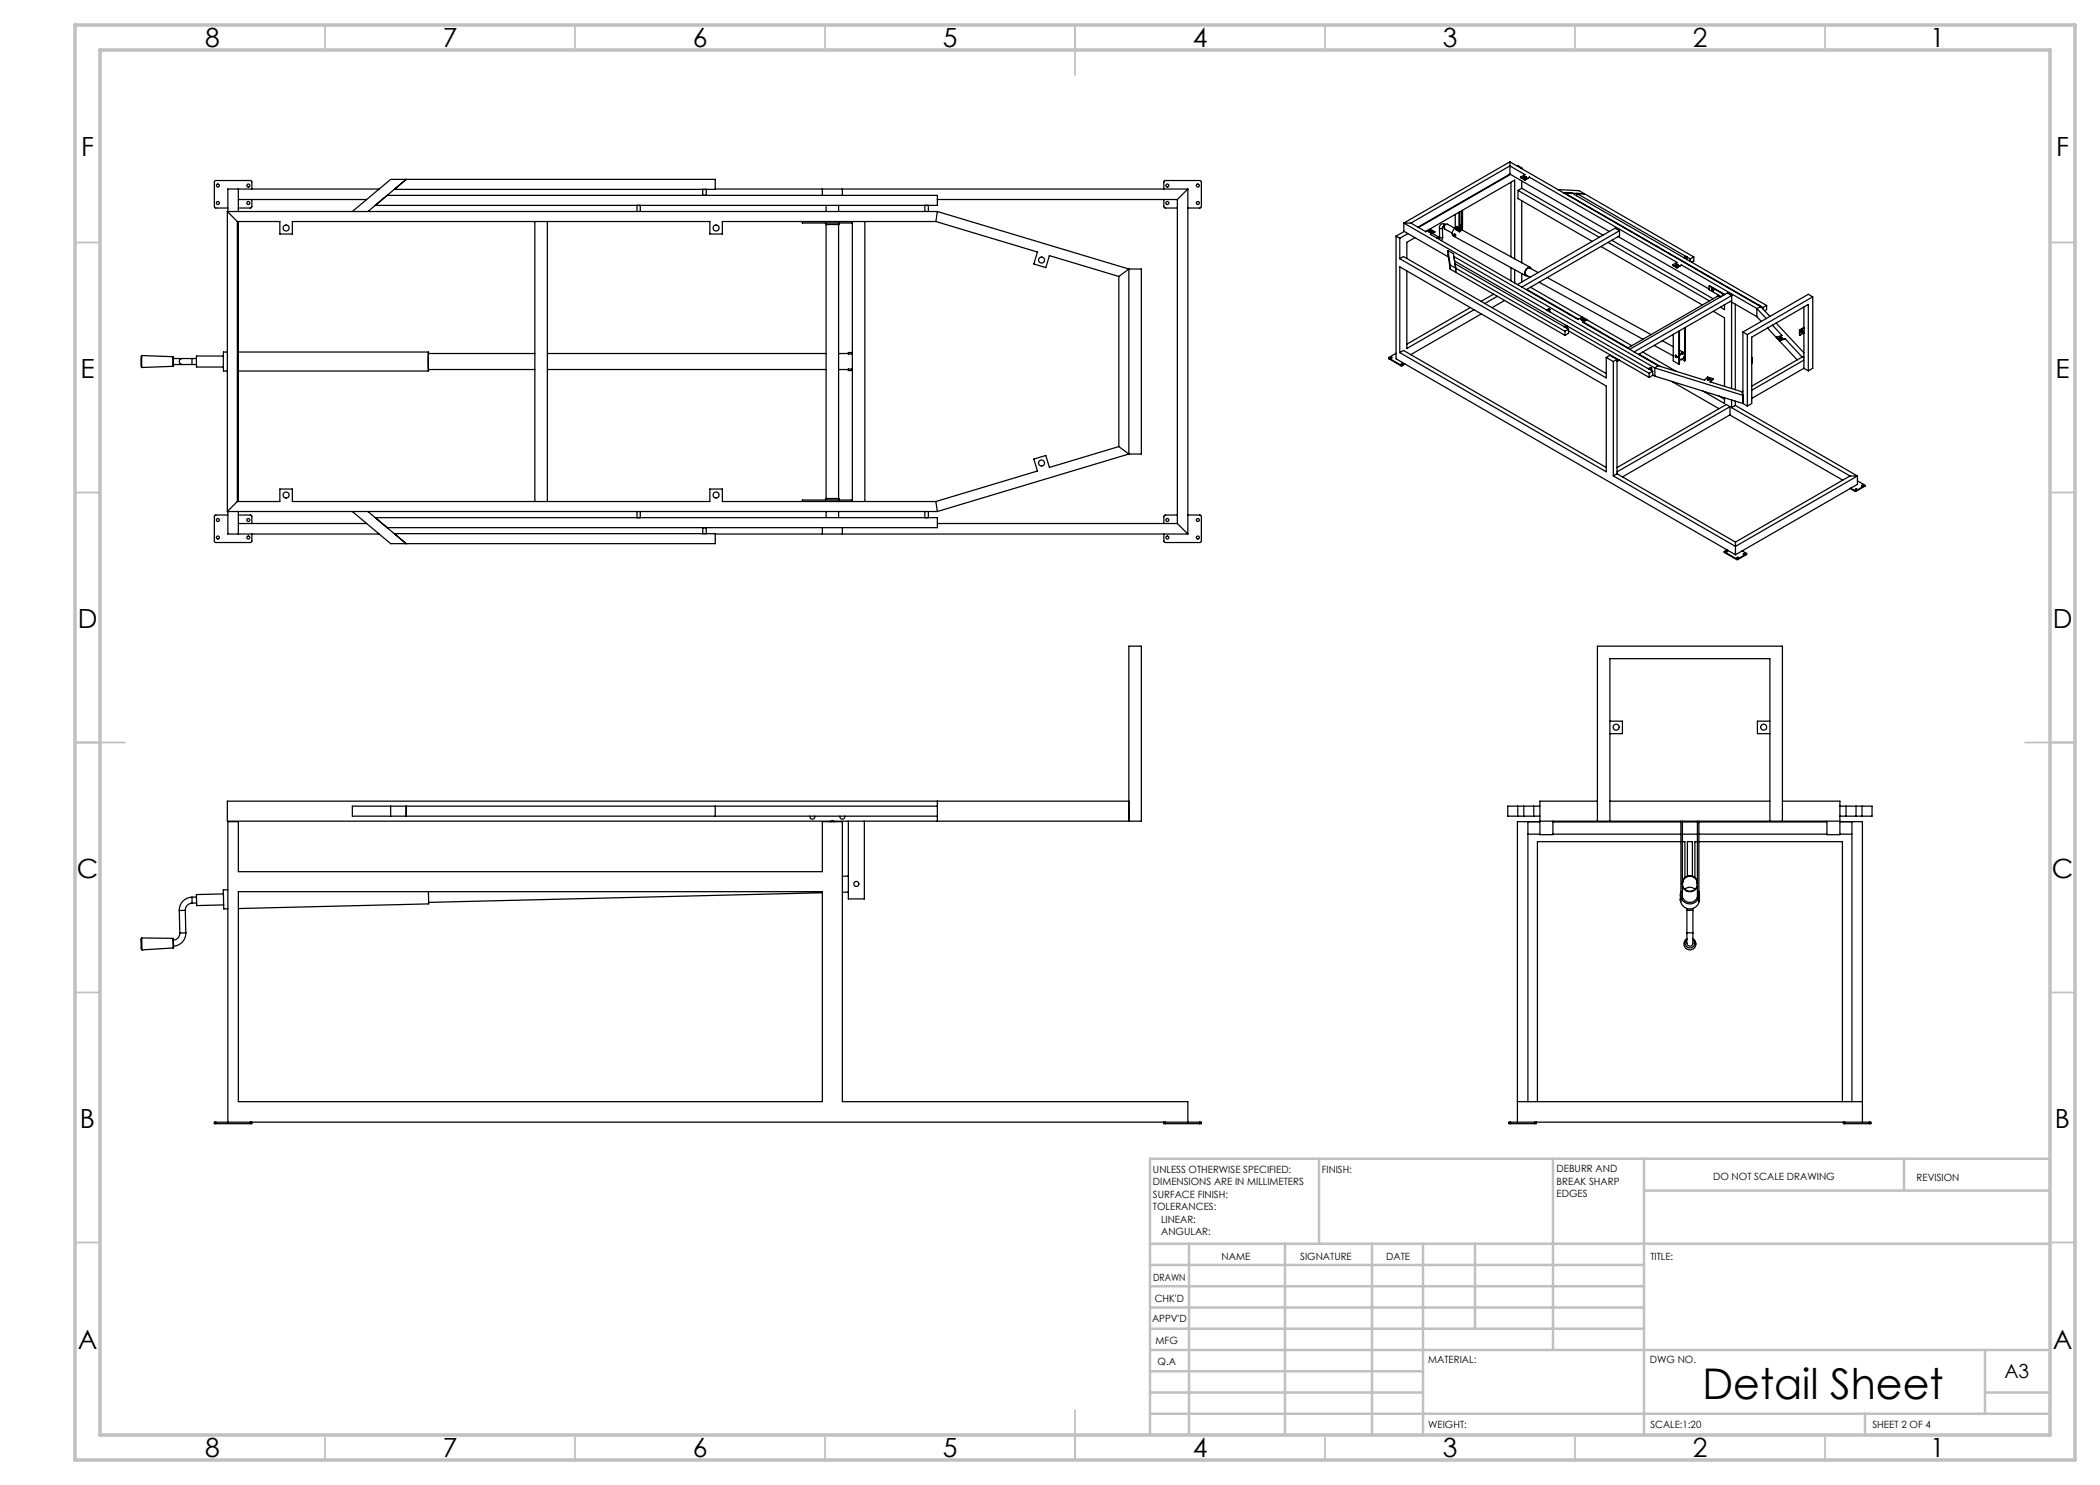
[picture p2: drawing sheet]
<svg xmlns="http://www.w3.org/2000/svg" width="420mm" height="297mm" viewBox="0 0 420 297" stroke-linecap="round" stroke-linejoin="round" font-family="sans-serif">
<g fill="none" stroke="#c0c0c0" stroke-width=".35">
<path d="M65 5v5M115 5v5M165 5v5M215 5v10M265 5v5M315 5v5M365 5v5M15 48.5h5M410 48.5h5M15 98.5h5M410 98.5h5M15 148.5h10"/>
<path d="M405 148.5h10M15 198.5h5M410 198.5h5M15 248.5h5M410 248.5h5M65 287v5M115 287v5M165 287v5M215 282v10M265 287v5M315 287v5M365 287v5"/>
</g>
<g fill="none" stroke="#c0c0c0" stroke-width=".5">
<path d="M263.8 231.8v17M310.6 231.8v38.2M328.8 231.8v55.2M328.8 238.1h81.2M380.8 231.8v6.3M410 231.8h-180v55.2M230 248.8h180M230 257.3h98.8M230 253h98.8M237.8 248.8v38.2M257 248.8v38.2M274.4 248.8v38.2"/>
<path d="M284.6 248.8v38.2M295 248.8v17M230 265.8h98.8M230 261.5h98.8M230 278.5h54.6M230 274.3h54.6M230 270h180M397 278.5h13M397 270v12.8M230 282.8h180M373 282.8v4.2"/>
</g>
<path d="M15 5h400v287h-400zM20 10h390v277h-390z" fill="none" stroke="#c0c0c0" stroke-width=".7"/>
<g fill="none" stroke="#000" stroke-width=".25">
<path d="M47.7 37.8v4.5M47.7 39.9h25.6M50.4 37.8v-1.5l-.3-.2-7.1 .1-.1 .2v5l.3 .2h2.4M50.4 39.9v1.4l-.2 .3h-2.5M75.8 37.8h-30.2v4.5M77.4 39.1h110.1v2h-112.5M78.9 37.9h64.1v-2h-64.9l-7.6 6.4M81.2 35.9l-7.6 6.4M140.5 37.9v1.2M141.2 37.9v1.2M143 37.8h94.6M164.5 37.8v1.3"/>
<path d="M168.5 37.8v1.3M187.5 39.9h48M232.8 37.8v-1.5l.2-.2 7.1 .1 .2 .2-.1 5-.2 .2h-2.4M232.8 39.9v1.4l.1 .3h2.6M235.5 39.9v64.8M237.6 37.8v69M237.6 37.8l-2.1 2.1M302 32.4v2.4M302 32.4l50.2 29M302 34.8l19.9 11.5M302 32.4l-21.2 12.2M302 34.8l-18.4 10.6"/>
<path d="M302.1 34.9l-18.4 10.6M302.2 36.5v14.9M303.5 33.2l.1-.1 .7 .5M303.6 38.1v1.6l14.8 8.6M303.6 38.1l16.3 9.4M304.1 35.4l.9-.5-3-1.7-19.8 11.4M304.1 35.4l.9 .5M304.1 35.4l.9 .6M304.3 37.7l-.7 .4M304.3 37.7l16.3 9.3M304.3 33.6l-.1 .1M304.3 33.6v.1"/>
<path d="M304.3 36.2v1.5M304.7 35.5l.3-.2 .3 .2M304.7 35.3h.1a.24 .24 0 0 1 .4-.1 .24 .24 0 0 1 0 .4 .24 .24 0 0 1-.4 0zM305 35.9v.1M305.9 35.4l29.5 17.1-.9 .5M305.9 35.4l-.9 .5M305.9 35.4l-.9 .6M311.6 37.9l4.2 .2 23 13.3M312.7 38.6l4.2 .2M312.9 38.7l39.7 22.8M314.4 38.6l38.9 22.5M315.4 39.2v-.5l22.6 13.1"/>
<path d="M45.5 42.3v60M45.5 42.3l2 2M45.5 42.3h142M47.5 44.3h8.5v2.5h2.5v-2.5h83.5v2.5h2.5v-2.5h42.7M47.5 44.3v56M47.7 44.3v56M107 44.3v56M109.5 44.3v56M127.4 41.1v1.2M128 41.1v1.2M160.5 44.3v.3h10M165.1 44.6v.3h2.7v-.3"/>
<path d="M165.2 41.1v1.2M165.2 44.9v54.8M167.7 41.1v1.2M167.7 44.9v54.8M170.5 44.3v56M173 44.3v56M185 41.1v1.2M185.7 41.1v1.2M187.2 44.3l20.3 6.1-.7 2.4 2.4 .7 .7-2.4 13.9 4.2M187.5 42.3l-.3 2M187.5 42.3l38.3 11.5M223.8 55.3v34"/>
<path d="M225.8 53.8v37M225.8 53.8h2.5v37h-2.5M225.8 53.8l-2 1.5M279.2 47.2v24.6l1.7 .9M279.2 47.2l.8 .5M280 53.4l41.2 23.8v17.2l-41.2-23.9zM280 51.7l41.2 23.9v-4.1M280 47.7v4M280 51.7l.7-.4 40.5 23.4M280.8 44.6h1.4M280.8 44.6v1.6l8.9 5.2M280.8 44.6l50.2 29"/>
<path d="M280.8 46.3l-1.6 .9M281.4 54.2v15.5l13.4-7.8M281.6 46.7l-1.6 1M282.2 44.6l3 1.7 .9-.5 .9 .5M283 47.5l-1.6 1v3.2M285.2 46.3h-.1M285.5 46.1h.1M285.8 46.4l.3-.2 .3 .2M285.8 46.3l.2-.1a.24 .24 0 0 1 .3 0 .24 .24 0 0 1 0 .4 .24 .24 0 0 1-.4-.1zM285.9 46.3l.3 .2M286.5 46.7l1.3 .8M287 46.3l-.9 .6 29.5 17 .9-.5 9.9 5.7"/>
<path d="M287 46.3l-.9 .6M287.4 47.6l.3-.2 .2 .2M287.9 45.6v1.8M287.9 47.4a.21 .21 0 0 1-.1 .3 .21 .21 0 0 1-.3-.1v.1M288.5 45.6l-.3 .1-.3-.1M288.5 45.6v1.8M288.5 47.4l-.3 .7M288.5 47.4l-.2 .2-.4-.2M288.7 45.4h-.2v.2M288.7 45.4h.1M289 44.9a.73 .73 0 0 0-.8 0 .73 .73 0 0 0-.3 .7M289 44.9l-.3 .1v.4"/>
<path d="M289 44.9h.1M289.6 50.1l.4 2.9M289.6 50.1l1.1 .7 .4 3.7M289.6 50.1l.4 3.7M290 53l23 13.3M290 53.8l1.1 .7M290 53v.8M290.8 51.3l39.7 23M290.8 46.8l.3 .1v.3l-.3-.1zM290.9 46.8l.2 .4M290.9 52.2l38.9 22.5M291 45.7l-1.5-.9a.63 .63 0 0 0-.6 1l1.5 .8"/>
<path d="M291 52.7l22.7 13.1M291.1 45.6a1.12 1.12 0 0 0-.5 1.6l14.5 7.9M291.1 42.9v2.8l.7 .4M291.1 54.5l21.9 12.6M291.3 45.8l-.1 .2 .7 .4M291.3 45.3a.21 .21 0 0 1 .3 .1 .21 .21 0 0 1-.2 .3zM291.4 45.3l.2 .3M291.5 45.3l.1 .3M291.8 46.1v-3.6l-6.7 3.8M291.9 46.1h.1M292 44.8l.3 .2M292 45.2h.1"/>
<path d="M292 45.2v.9M292 46.1l-.1 .3M292.3 45l.1 1.1M292.3 45l-.3 .2M292.3 45.8h.1M292.3 45.9l13.8 7.6M292.3 46l.1 .1M292.3 45.8l.2-.1v-3.7l10.4-6v15.8M292.3 45.8v-3.7l-.3 .3v3.6l-.2 .1M292.4 46.1l-.5 .3M298.7 58.8l-2.5 1.5M299.5 59.3l-2.5 1.4"/>
<path d="M302.2 53.5v2.7M302.9 53.9v2.7M304.3 40.1v12.4M304.3 54.7v1.7M305.4 57.9l10.3 5.9M306.1 57.4l10.3 6M306.2 53.8v-.2a.83 .83 0 0 0-.9 .1 .83 .83 0 0 0-.4 .8l.1 .6 .5 .1M307.6 54.5l-1.6-.9a.91 .91 0 0 0-.8 1.4l.8 .5M307.8 56.4l20.8 11.5M309.4 55.5l20.8 11.4M320.2 49.3l20.3 11.7M321.6 48.5l20.3 11.7"/>
<path d="M322.4 48.1l20.2 11.7M323.6 47.3l18.2 10.5M323.9 46.1l-.9-.5-19.5 11.3M323.9 46.1v1.1l-18.6 10.7M323.9 46.1l-19.5 11.3M331.4 49.2l-.1 .1M331.5 49.4l.1 .1M334.5 53l.9 .5M334.5 53l.9 .6M335.1 53l.3-.1 .3 .1M335.1 52.9l.1-.1a.24 .24 0 0 1 .4 0 .24 .24 0 0 1 0 .4 .24 .24 0 0 1-.3 0zM335.4 53.5v.1"/>
<path d="M336.3 53l-.9 .5M336.3 53l15.1 8.7M336.3 53l-.9 .6M337 51.7l.4-.3v.5M337.2 51.3l-.5 .2M338 51.8v.5M338.8 51.4l-.8 .4M338.8 51.4v.8l-.5 .2M341.8 57.2l3 1.8M341.8 57.2v.7l2.4 1.4M341.8 57.2l.1-.1 3.1 1.8M342.4 57.8a.2 .2 0 0 1 .3 .1 .2 .2 0 0 1-.2 .3z"/>
<path d="M342.5 57.8l.2 .3M343.4 59.3l.3-.1 .4 .2-.5-.2-.2 .1M343.6 59.2l-18.1 10.4M343.7 59.1l-.2 .1M344.6 59v.1M344.7 59h-.2v.2M346.4 59.1l-19.6 11.3M346.4 59.1v1l-18.7 10.8M346.4 59.1l-.9-.5-19.6 11.3M362.5 59.4l-.8-.5-13.1 7.5M362.5 59.4l-13 7.5M362.5 59.4v14.3l-.8 .5"/>
<path d="M28.4 71.1a3.3 3.3 0 0 0-.2 2.1l.2 .3M28.4 71.1v2.4M28.4 71.1l6.2 .2M34.6 71.3l.1 .4h1.8M34.6 71.3v2M34.6 73.3l-6.2 .2M34.7 71.6v1.4M36.5 71.7a.6 .6 0 0 0-.6 .6 .6 .6 0 0 0 .6 .6M36.5 71.7h1.9M36.5 72.9h1.9M36.5 72.9h-1.8l-.1 .4M38.4 71.7v1.2"/>
<path d="M38.4 72.9h.9M38.4 71.7h.9M44.7 71.2h-5.4v1.1v1.1h5.4M45.5 70.4h-.8v1.8v2h.8M47.7 70.4h38M47.7 74.2h38M85.7 70.7v3.2M85.7 70.7h21.3M85.7 73.9h21.3M85.7 70.7v-.3v3.8M85.7 73.9v.3M109.5 70.7h55.7"/>
<path d="M109.5 73.9h55.7M167.7 70.7h2M167.7 73.9h2M170.5 70.5h-.8v.3h.8M170.5 73.8h-.8v.3h.8M277.7 71.6l.1 .1M277.8 71.6l2.4 1.4M277.8 71.6v.1M277.8 71.7l2.4 1.5M278.2 71.6h.2M279.2 70.7l-1.4 .8v.1M280 70.5l.7-.4 40.5 23.4"/>
<path d="M280.2 73h.2M280.2 73.2h.2M280.2 73v.2M280.3 72.8h.2M280.4 73v.2M280.9 72.7l66.2 38.3M280.9 72.7l-.5 .3M281 72.8l-.6 .4M294.1 61.5l-12.7 7.3M296.3 62.8l-14.2 8.1M300.9 60.1l-2.5 1.4M310 61.9l-.3-.2-.4 .3"/>
<path d="M310 61.9l-.5 .2M310 61.9v.5M313 66.3v.8M313.1 65.5l.4-.3v.5M313.2 65.1l-.4 .2M313.7 65.8l-.7 .5M313.7 65.8v.9l-.7 .4M313.7 66.2l16.1 9.3M316.2 63.9l.3-.1 .3 .1M316.2 63.8l.2-.1a.24 .24 0 0 1 .3 .1 .24 .24 0 0 1 0 .3 .24 .24 0 0 1-.4-.1zM316.5 64.5l.9-.6-.9 .5 15.1 8.7M316.6 64.4l9 5.2"/>
<path d="M321.2 71.5l1.5 .8M321.2 71.5l.8-.4 1.4 .8M322.6 71.3l-.1 .1M322.7 72.3v22.9M323.4 71.9l-.7 .4M323.4 71.9v22.8M323.7 72.1h.2zM323.9 72l-.5 .3M323.9 72.1h.1M327.8 70.8l4.2 2.5M328.5 70.4l6.7 3.9M329.8 74.7v.8"/>
<path d="M330.3 73.6l-.2-.1-.4 .2M330.3 73.6l-.4 .3M330.3 73.6v.5M330.5 75l.5 .2M330.5 74.3v.8l-.7 .4M330.5 74.3l-.7 .4M330.8 69.1l3.8 2.1M331 73.6l17.6 5.5-.2-.7M331 75.2l17.6 5.5M331 73.6v1.6M331.6 73.1l9.3 2.9 .6-.6 1.1 .3M331.6 73.1l-.6 .5"/>
<path d="M332.5 68.1l2.1 1.3M334.3 76.3l9.5 5.4M334.6 66.9v5.3l1.2 .6M335.1 71.1a.21 .21 0 0 1 .3 .1 .21 .21 0 0 1-.2 .3zM335.1 71.1l.3 .4M335.2 71.1l.2 .4zM335.8 66.2v6.6M335.9 71.3a.6 .6 0 0 1 .3-.7 .6 .6 0 0 1 .7 .1 .82 .82 0 0 1-1 1.1v-.1M335.9 70l.9 .5M335.9 71.9h.1M335.9 66.2v6.6h-.1M336.3 70.6l.2 .2"/>
<path d="M336.4 71.9l.5 .3M336.5 70.6a.16 .16 0 0 1 0 .2 .16 .16 0 0 1-.3-.1l.3 .1-.2-.1M336.6 70.7v.1M336.9 70.7a.61 .61 0 0 0-.7-.1 .61 .61 0 0 0-.3 .6M336.9 71.1a.71 .71 0 0 1-1 .7M336.9 65.6v6.6M337.1 65.5v6.6l-.2 .1M340.6 78.2l4.3 2.5v-1.1M341.5 75.9l.2-.1 .4 .1M341.5 75.8l.2-.1a.24 .24 0 0 1 .3 0 .24 .24 0 0 1 0 .4 .24 .24 0 0 1-.4-.1zM342.6 75.7l-.6 .7 6.4 2M342.6 75.7l-.5 .7"/>
<path d="M342.7 62.3l2.2 1.3v13.7M343.8 79.2l1.1 .6M344.8 61l.1 .1M344.9 61v.9l-.8-.5M346.1 60.3l5.3 3M346.3 60.4v17.3M346.3 80v1.5M347.1 60.8v17.1M348.6 66.4v14.3M348.6 78.3l-.2 .1M348.6 66.4l.9 .5M349.5 66.9v14.3"/>
<path d="M350.3 71.5l.1 .1M350.4 71.6h-.1M350.4 71.6l-.1 1M351.4 61.7l1.9 2M351.4 63.3l.9 1M351.4 61.7v1.6M351.7 61l.3 .1M352 61.1l-.1 .1M352 61.1v.1M352.2 61.4l-.8 .3M352.2 61.4l1.8 1.9M352.6 61.5v.3"/>
<path d="M353.3 61.1l-.7 .4M353.3 61.1v.8l-.4 .2M353.5 65.6l5.9 6.4M354.5 65l1.9 2.1-1.1 .3M355.2 64.6l5.6 6M355.3 67.4l.6 .7M355.3 67.4v.1M355.8 67.6l.3-.1 .3 .1M355.9 67.5l.1-.1a.24 .24 0 0 1 .3 0 .24 .24 0 0 1 .1 .3 .24 .24 0 0 1-.4 0zM357 67.7l-1.1 .4M357 67.7l3.4 3.7M359.9 66h.1"/>
<path d="M359.9 66l.1 1.1M360 66v1.1M360.3 66.1l.1-.1a.22 .22 0 0 1 .2 .4 .22 .22 0 0 1-.4 0zM360.4 71.4l-10.1 5.8M360.4 71.4h.4M360.5 66v.3l-.3 .2M360.8 73.7l-10.5 6M360.8 72l-10.5 6M360.8 73.7l.9 .5M360.8 65.5h.1M360.8 61.4v4.1M360.8 66.6v7.1"/>
<path d="M360.8 65.5l-.9 .5M360.8 65.5v1.1l-.8 .5M360.8 65.5l-.8 .5M361.7 74.2v-13.3l-11.4 6.5v13.3l-.8 .5M223.8 89.3l2 1.5M223.8 89.3l-13.9 4.2-.7-2.4-2.4 .7 .7 2.4-20.3 6.1M225.8 90.8l-38.3 11.5M322.7 95.2l24.4 14.1 24.4-14.1M323.4 94.7l-.7 .5M323.4 94.7l23.7 13.7M346 83l22.6 13M346 81.3l-.7-.4-21.9 12.6"/>
<path d="M346 81.3v1.7l-21.5 12.4M346 81.3l-22.6 13.1M346.3 81.5l23.7 13.7M347.1 81.1l24.4 14.1M347.1 81.1l-.8 .4M347.1 80.2v.9M348.6 80.7l.9 .5M370 95.2h1.5M370 95.2l-22.9 13.2M370 97.7l1 .6M370.1 97.6l.9 .5M371 98.1h.2"/>
<path d="M371 98.3h.2M371 98.1v.2M371.1 97.9h.2M371.2 98.1v.2M371.5 96.2l1.4 .8v.1M371.5 95.2v1.7l-23.1 13.3M372.3 97.2h.2M372.9 97.1l-1.7 1M372.9 97.1v.2M372.9 97.3l-1.7 1M373 97.1l-.1 .2M45.5 102.3h142"/>
<path d="M45.6 103h-2.4l-.3 .2v5l.1 .3h7.1l.3-.2v-1.5M45.6 102.3v4.5h30.2M47.5 100.3h8.5v-2.5h2.5v2.5h83.5v-2.5h2.5v2.5h42.7M47.5 100.3l-2 2M47.7 103l2.5 .1 .2 .2v1.4M47.7 102.3v4.5M47.7 104.7h25.6M70.5 102.3l7.6 6.4h64.9v-2h-64.1M73.6 102.3l7.6 6.4M75 103.5h112.5v2h-110.1M127.4 102.3v1.2M128 102.3v1.2"/>
<path d="M140.5 105.5v1.2M141.2 105.5v1.2M143 106.8h94.6M164.5 105.5v1.3M165.1 100v-.3h2.7v.3M165.2 102.3v1.2M167.7 102.3v1.2M168.5 105.5v1.3M170.5 100h-10v.3M185 102.3v1.2M185.7 102.3v1.2M187.2 100.3l.3 2"/>
<path d="M187.5 104.7h48M235.5 103l-2.6 .1-.1 .2v1.4M235.5 104.7l2.1 2.1M237.6 103h2.4l.2 .2 .1 5-.2 .3h-7.1l-.2-.2v-1.5M344.9 110.3v.2M344.9 110.4l2.4 1.4M344.9 110.4v.1M344.9 110.5l2.4 1.4M345.3 110.3h.2M345.4 110l-.5 .4M347.1 108.4v2.6M347.3 111.8h.3"/>
<path d="M347.3 111.9h.3M347.3 111.8v.1M347.4 111.6h.3M347.6 111.8v.1M348.4 110.2l.9 .6M348.4 110.2l-1.3 .8M348.7 110.9h.2M349.3 110.8l-1.7 1M349.3 110.8v.1M349.3 110.9l-1.7 1M349.3 110.7v.2M322 144.2h2.5v2.5h-2.5"/>
<path d="M354 144.2h-2.5v2.5h2.5M38.4 179.4a2.6 2.6 0 0 0-2.5 2.7M38.4 179.4v1.2M39.3 179.4h-.9M44.7 178.8l-5.4 .1v2.2l5.4-.1M45.6 178h-.9l.1 3.8h.8M47.7 178.3h116.8v42h-116.8zM78.1 161.2v2M81.2 161.2v2M85.7 178.3v2.5l-38 .9M143 161.2v2M162 163.2a.5 .5 0 0 0 .5 .6 .5 .5 0 0 0 .5-.6"/>
<path d="M164.5 178.6l-78.8 1.9M166 164.3h1M166.1 164.3h.7M168 163.2a.5 .5 0 0 0 .5 .6 .5 .5 0 0 0 .5-.6M169.7 175.2l-1.2 .1M169.7 178.4l-1.2 .1M169.7 164.2v15.6h3.2v-15.6M187.5 160.2v4M187.5 161.2h-117v2h117M225.8 160.2h-180.3v4h182.8v-35h-2.5v35M303.6 161.2v2M304.8 161.2v2"/>
<path d="M305.6 166.8h2.4M305.6 164.3v56M306.8 161.2v2M308 164.2v2.7h2.6v-2.7M308 164.2h60M308 161.2h-6.4v2h6.4M308 164.3h-4.5v60.1M310.6 164.3h25.6M310.6 166.8h25.6M319.5 160.2h-11.5v4M319.5 164.2v-35h37v35M322 160.2h32"/>
<path d="M322 164.2v-32.5h32v32.5M336.1 178.9l.1 .6M336.1 178.9v1a1.9 1.9 0 0 0 1.9 1.9 1.9 1.9 0 0 0 1.9-1.9v-1M336.1 179.8v.5zM336.2 178.3l-.1 .6M336.2 164.2v15.6h.3v-15.6M336.2 168.3h-28.7v52M336.3 179.8a1.9 1.9 0 0 0 3.4 0M336.5 179.4a1.6 1.6 0 0 0 1.5 1.1 1.6 1.6 0 0 0 1.5-1.1M336.5 176.2a1.6 1.6 0 0 1 1.5-1.1 1.6 1.6 0 0 1 1.5 1.1M336.5 177.3a1.6 1.6 0 0 0 1.5 1 1.6 1.6 0 0 0 1.5-1M336.5 176.8l.1-.5-.1 .5"/>
<path d="M336.5 164.3h3M336.5 166.8h3M336.5 168.3h.5v7.2M337 177.8a1.5 1.5 0 0 1 2 0M337.5 175.2v-6.9h1v6.9M339.5 176.8l-.1-.5 .1 .5M339.5 164.2v15.6h.3v-15.6M339.5 168.3h-.5v7.2M339.8 178.3l.1 .6-.1 .6M339.8 164.3h25.6M339.8 166.8h25.6M339.8 168.3h28.7v52"/>
<path d="M339.9 179.9l-.1 .4zM356.5 160.2h11.5v4M365.4 164.2v2.7h2.6v-2.7M368 161.2h6.4v2h-6.4M368 164.3h4.5v60.1M368 166.8h2.4M369.2 161.2v2M370.4 164.3v56M371.2 161.2v2M372.4 161.2v2M28.3 187.6l-.1 .6v1.5l.2 .3M28.3 187.6l.1 2.4"/>
<path d="M28.3 187.6l6.3 .1M34.6 187.7v1.9M34.6 189.6l-6.2 .4M35.9 182.1l.1 4.5M36 186.6a1.4 1.4 0 0 1-1.3 1.4M37.1 182.1h-1.2M37.1 182.1l.1 4.5M37.2 186.6a2.6 2.6 0 0 1-2.5 2.6M37.2 186.6h-1.2M38.4 180.6a1.4 1.4 0 0 0-1.3 1.5M39.3 180.6h-.9M337.4 181.7v.4"/>
<path d="M337.4 186.6v1.7a.66 .66 0 0 0 .6 .9 .66 .66 0 0 0 .6-.9v-1.7M337.4 187.9a.96 .96 0 0 0-.1 1.4 .96 .96 0 0 0 1.4 0 .96 .96 0 0 0-.1-1.4M337.4 187.7a1.2 1.2 0 0 0-.3 1.9 1.2 1.2 0 0 0 1.8 0 1.2 1.2 0 0 0-.3-1.9M337.4 182.1h1.2M337.4 186.6h1.2M337.4 182.1v4.5M338.6 181.7v.4M338.6 182.1v4.5M43.2 224.4h-.3v.3h.3M43.2 224.4v.3M43.2 224.4h6.9M43.2 224.7h6.9"/>
<path d="M45.6 224.4v-60.1h2.1v10h116.8v-10h4v56h69.1v4.1M50.1 224.4h.3M50.1 224.4v.3M50.4 224.4v.3h-.3M50.4 224.4h182.4M232.8 224.4v.3h.3M232.8 224.4h.3M233.1 224.4h6.9M233.1 224.7h6.9M233.1 224.4v.3M240 224.4h.3v.3h-.3M240 224.4v.3"/>
<path d="M302.1 224.4h-.3v.3h.3M302.1 224.4h4.9M302.1 224.7h4.9M302.1 224.4v.3M303.5 220.3h69M307 224.4h.3M307 224.4v.3M307.3 224.4v.3h-.3M307.3 224.4h61.4M368.7 224.4h.3M368.7 224.4v.3h.3M369 224.4h4.9"/>
<path d="M369 224.7h4.9M369 224.4v.3M373.9 224.4h.3v.3h-.3M373.9 224.4v.3"/>
<circle cx="43.6" cy="37.1" r=".3"/>
<circle cx="49.7" cy="37.1" r=".3"/>
<circle cx="233.5" cy="37.1" r=".3"/>
<circle cx="239.6" cy="37.1" r=".3"/>
<circle cx="43.6" cy="40.6" r=".3"/>
<circle cx="49.7" cy="40.6" r=".3"/>
<circle cx="57.2" cy="45.6" r=".6"/>
<circle cx="143.2" cy="45.6" r=".6"/>
<circle cx="208.3" cy="52" r=".6"/>
<circle cx="233.5" cy="40.6" r=".3"/>
<circle cx="239.6" cy="40.6" r=".3"/>
<circle cx="278.3" cy="71.5" r=".13"/>
<circle cx="280.4" cy="72.7" r=".13"/>
<circle cx="57.2" cy="99" r=".6"/>
<circle cx="143.2" cy="99" r=".6"/>
<circle cx="208.3" cy="92.6" r=".6"/>
<circle cx="371.2" cy="97.8" r=".13"/>
<circle cx="372.4" cy="97.1" r=".13"/>
<circle cx="43.6" cy="107.5" r=".3"/>
<circle cx="43.6" cy="104" r=".3"/>
<circle cx="49.7" cy="104" r=".3"/>
<circle cx="49.7" cy="107.5" r=".3"/>
<circle cx="233.5" cy="107.5" r=".3"/>
<circle cx="233.5" cy="104" r=".3"/>
<circle cx="239.6" cy="107.5" r=".3"/>
<circle cx="239.6" cy="104" r=".3"/>
<circle cx="345.4" cy="110.2" r=".13"/>
<circle cx="347.6" cy="111.5" r=".13"/>
<circle cx="348.8" cy="110.8" r=".13"/>
<circle cx="323.2" cy="145.4" r=".6"/>
<circle cx="352.7" cy="145.4" r=".6"/>
<circle cx="171.3" cy="176.8" r=".5"/>
<circle cx="338" cy="176.7" r="1.5"/>
</g>
<text font-size="8.5" x="340.5" y="279.7">Detail Sheet</text>
<g font-size="5.3">
<text x="41" y="9.5">8</text>
<text x="88.5" y="9.5">7</text>
<text x="138.5" y="9.5">6</text>
<text x="188.5" y="9.5">5</text>
<text x="238.5" y="9.5">4</text>
<text x="288.5" y="9.5">3</text>
<text x="338.5" y="9.5">2</text>
<text x="386" y="9.5">1</text>
<text x="16.2" y="31.2">F</text>
<text x="411.2" y="31.2">F</text>
<text x="16.1" y="75.5">E</text>
<text x="411.1" y="75.5">E</text>
<text x="15.5" y="125.5">D</text>
<text x="410.5" y="125.5">D</text>
<text x="15.4" y="175.5">C</text>
<text x="410.4" y="175.5">C</text>
<text x="16" y="225.5">B</text>
<text x="411" y="225.5">B</text>
<text x="15.5" y="269.7">A</text>
<text x="410.5" y="269.7">A</text>
<text x="41" y="291.5">8</text>
<text x="88.5" y="291.5">7</text>
<text x="138.5" y="291.5">6</text>
<text x="188.5" y="291.5">5</text>
<text x="238.5" y="291.5">4</text>
<text x="288.5" y="291.5">3</text>
<text x="338.5" y="291.5">2</text>
<text x="386" y="291.5">1</text>
</g>
<text font-size="3.9" x="400.9" y="275.5">A3</text>
<g font-size="2">
<text x="230.6" y="234.6">UNLESS OTHERWISE SPECIFIED:</text>
<text x="230.6" y="237.1">DIMENSIONS ARE IN MILLIMETERS</text>
<text x="230.6" y="239.6">SURFACE FINISH:</text>
<text x="264.4" y="234.6">FINISH:</text>
<text x="311.3" y="234.5">DEBURR AND</text>
<text x="311.3" y="237">BREAK SHARP</text>
<text x="311.3" y="239.5">EDGES</text>
<text x="342.6" y="236">DO NOT SCALE DRAWING</text>
<text x="383.3" y="236.2">REVISION</text>
<text x="230.6" y="242.1">TOLERANCES:</text>
<text x="232.2" y="244.6">LINEAR:</text>
<text x="232.2" y="247.1">ANGULAR:</text>
<text x="244.3" y="252">NAME</text>
<text x="260" y="251.9">SIGNATURE</text>
<text x="277.2" y="251.9">DATE</text>
<text x="330.1" y="251.9">TITLE:</text>
<text x="230.6" y="256.1">DRAWN</text>
<text x="230.9" y="260.3">CHK'D</text>
<text x="230.4" y="264.4">APPV'D</text>
<text x="231.1" y="268.8">MFG</text>
<text x="231.5" y="273">Q.A</text>
<text x="285.6" y="272.5">MATERIAL:</text>
<text x="330" y="272.5">DWG NO.</text>
<text x="285.6" y="285.5">WEIGHT:</text>
<text x="330.1" y="285.6">SCALE:1:20</text>
<text x="374.5" y="285.6">SHEET 2 OF 4</text>
</g>
</svg>
